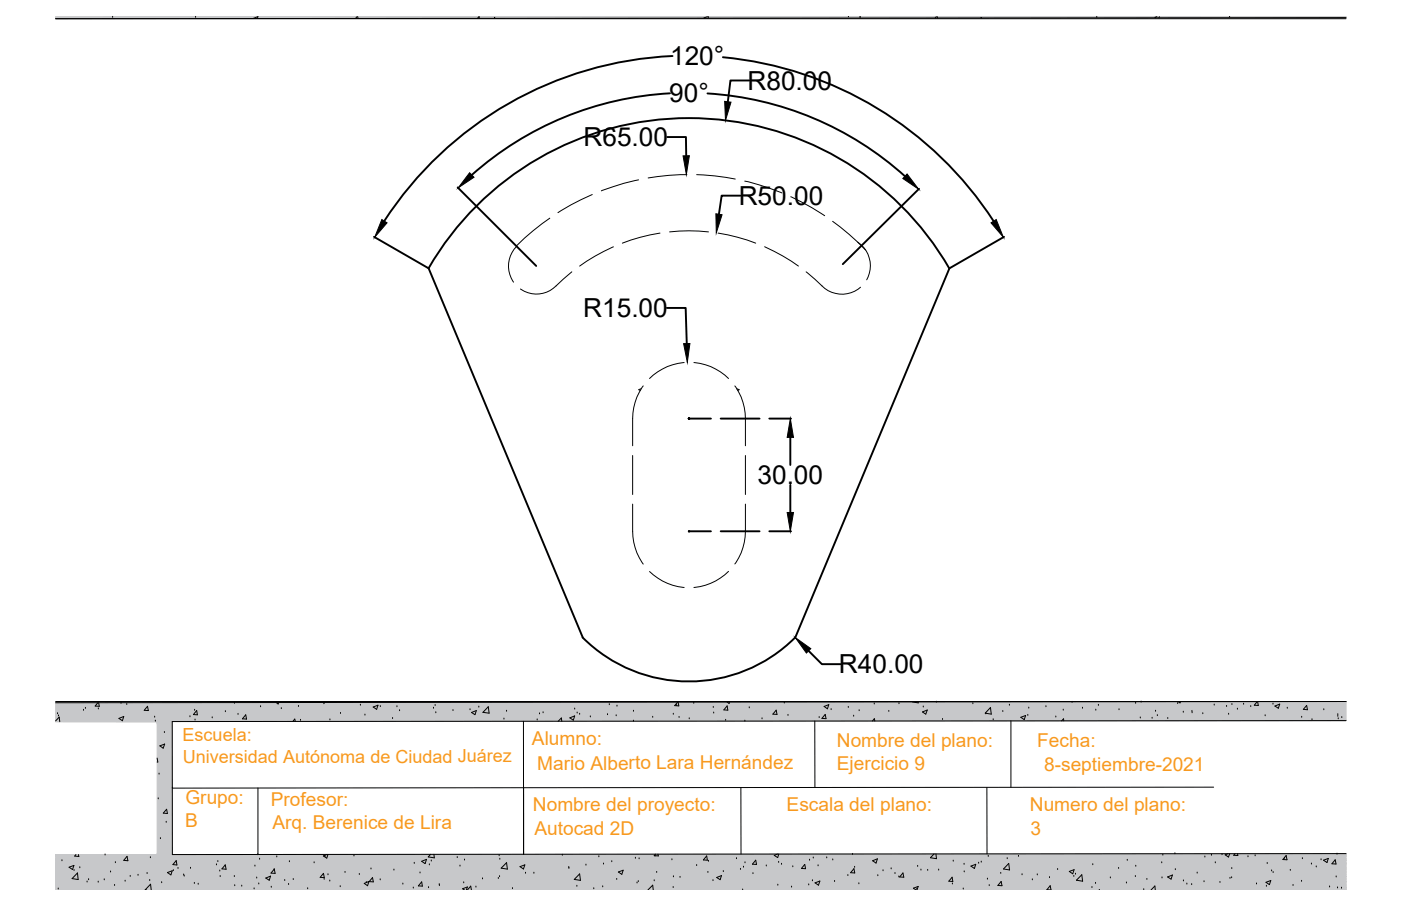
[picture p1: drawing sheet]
<svg xmlns="http://www.w3.org/2000/svg" width="432mm" height="279mm" viewBox="0 0 432 279" stroke-linecap="round" stroke-linejoin="round" font-family="sans-serif">
<!-- layer: Layer2 -->
<g fill="none" stroke="#000" stroke-width=".31">
<path d="M196.8 55.5a63.7 63.7 0 0 0-11.5 3.4M211.7 53.9a68.9 68.9 0 0 0-11.9 1M214.7 53.9a71.7 71.7 0 0 1 11.9 1.3M229.5 55.9a69.9 69.9 0 0 1 11.5 3.6M159.3 76a8.6 8.6 0 0 0-1 11M169.5 67.3a71.7 71.7 0 0 0-10.4 8.6M182.5 60l-.2 .1a67.2 67.2 0 0 0-10.3 5.5M189.1 76.1l-.3 .1a58.4 58.4 0 0 0-10.2 5.9M203.4 71.9h-.1a55.5 55.5 0 0 0-11.5 3.1M206.4 71.5a53.1 53.1 0 0 1 12 0M221.3 71.9h.1a57.5 57.5 0 0 1 11.5 3.1M235.7 76.1l.2 .1a58.4 58.4 0 0 1 10.2 5.9"/>
<path d="M243.7 60.7l6.5 3.3 4 2.5M256.6 68.3a73.8 73.8 0 0 1 10.2 8.8M264.4 74.7a8.8 8.8 0 0 1 2.7 11.6M176.2 83.8l-2.6 2.3a13.3 13.3 0 0 1-6.2 4.3 8.5 8.5 0 0 1-7-1.3M248.5 83.8l2.6 2.3a12.4 12.4 0 0 0 6.4 4.4 8.6 8.6 0 0 0 7.7-1.9M198.2 119l-.3 .4a17.8 17.8 0 0 0-2.9 9.7v8.4M210.9 111.8a16.8 16.8 0 0 0-10.7 4.9M213.9 111.8a16.8 16.8 0 0 1 10.6 4.9M226.5 119l.3 .4a17.8 17.8 0 0 1 2.9 9.7v8.4M195 155.5v8.3a17.6 17.6 0 0 0 3.2 10.2M195 140.5v12M229.7 155.5v8.3a17.3 17.3 0 0 1-3.2 10.1"/>
<path d="M229.7 140.5v12M200.2 176.2a17.4 17.4 0 0 0 10.7 5M224.5 176.2a17.2 17.2 0 0 1-10.6 5"/>
</g>
<!-- layer: Layer1 -->
<path d="M207.3 17.3a111.9 111.9 0 0 0-88.9 50.9M222.8 17.7a111.9 111.9 0 0 1 83.4 50.5M206.5 28.8a100.1 100.1 0 0 0-61.1 25.2M218 28.8a100.1 100.1 0 0 1 60.9 25.6M141.1 57.8l24.2 24.2M283.3 58.2l-23.5 23.3M115.3 73l16.8 9.7a92.6 92.6 0 0 1 160.5 0M309.5 73l-16.9 9.8-47.5 113.8M132.1 82.8l47.5 113.8M179.6 196.6a46.3 46.3 0 0 0 65.5 0" fill="none" stroke="#000" stroke-width=".59"/>
<!-- layer: 0 -->
<g fill="none" stroke="#000" stroke-width=".31">
<path d="M34.7 5.3h.1M60.3 5.3h.1M78 5.7l1.5-.6-.2 .6M78 5.7h.1M110.1 5.1l-.5 .6M110.2 5.1l.2 .6M147.1 5.7l.6-.6v.6M218.1 5.1l-1 .5M218.4 5.1l-.2 .5M261.5 5.2h.1M265.1 5.2h.1M265.1 5.5h.1"/>
<path d="M288.6 5.1l-.4 .5M288.9 5.1l.1 .5M302.3 5.5h.2M338 5.3h.1M356.6 5.1l-.6 .2 .2 .2M357.3 5.1l-.1 .4M379 5.3h.1M414.9 5.4l-397.8 .4h397.8M159.1 75.9l.2 .1M197.6 119.9l-.7 .2M227.1 119.9l.7 .2M196.9 120.2l.4 .2"/>
<path d="M212.3 129.1h.1M227.8 120.2l-.4 .2M17.1 216.3h397.8l-397.8 .4M25.7 219h.1M26.3 218.5h.1M30.2 216.7l-.9 1 1.3 .1-.2-1.1M30.3 218.6h.1M37.3 216.9h.1M39.1 217.3h.1M45.5 217.8l.2 1.3-1.2-.1zM60 219h.1M60.6 219.1l.2 1.3h-1.2z"/>
<path d="M69.5 219.5h.1M72.3 216.9h.1M80.3 217.9h.1M85.1 216.6l.6 .5 .2-.5M86.7 218.5h.1M92 217.9h.1M99.8 217h.1M99.9 216.8h.1M111.1 217.5h.1M115 218l1.5-.5-.4 1.3zM117.2 217.9h.1M122.3 217.9h.1"/>
<path d="M123.1 219.2h.1M133.6 218.4h.1M134.1 217.6h.1M134.3 219.8h.1M139.6 219.1h.1M144.9 218.9h.1M145.3 219.7l1.5-.6-.4 1.3zM147.6 218.1h.1M150.5 217.9l.2 2-1.9-.2zM156.1 219.3h.1M167.4 219.8h.1M177.1 218.7h.1"/>
<path d="M177.9 219.9h.1M187.8 217.3h.1M190.2 217.8h.1M195.2 219.3h.1M208.5 217.6h.1M208.8 216.5l-.9 1.1 1.3 .1-.2-1.2M213.8 216.9h.1M219.8 218.2h.1M220 219.9h.1M224.1 217.7l.2 1.3-1.2-.1zM224.1 216.5l.6 .4 .1-.4M230.9 218.3h.1"/>
<path d="M239.2 219l.3 1.3-1.3-.1zM241.7 216.8h.1M254 217.9l1.4-.6-.4 1.3zM256.2 218.8h.1M261.5 218.2h.1M264.8 219.2h.1M269.5 217.1h.1M273.9 219.4h.1M277.1 217h.1M281.2 216.5l1.8 .3v-.3M284.3 219.6l1.5-.6-.5 1.2zM284.6 218h.1"/>
<path d="M288.6 216.5h.1M299.8 217h.1M305.3 218.2l.2 2-1.8-.3zM309.1 219.4h.1M311.1 217.5h.1M317.1 218.4h.1M322.4 217.9h.1M327.7 219h.1M330.4 216.6h.1M333.6 218.4h.1M337.7 219h.1M338.5 217.5h.1"/>
<path d="M344.9 218.9h.1M350 216.9h.1M351.7 216.5h.1M356.2 219.3h.1M363 217h.1M363.2 216.4l.5 .4 .1-.4M364.7 219.6h.1M367.4 219.4h.1M367.4 219.8h.1M374.2 217.4h.1M378 217.9h.1M379.7 217.3h.1"/>
<path d="M381.4 218.7h.1M383.3 217.2h.1M385.5 217.9h.1M387.5 216.4l-.9 1.1 1.2 .1-.2-1.2M392.3 217.1h.1M392.9 217.7l1.5-.6-.4 1.3zM396.7 218.4h.1M402.7 217.6l.3 1.3-1.3-.1zM408 218.9h.1M17.1 222.3l1.1-1.1 .2 1.4M17.7 220.1h.1M18 220.8h.1"/>
<path d="M36.7 221.5l1.4-.5-.4 1.3zM47.7 221.2h.1M47.9 222.4h.1M48.4 233.8l.2 1.2h-.2M49 238.7h.1M49.3 230l1.5-.5-.5 1.2zM50.7 225.9h.1M58.5 221h.1M60.1 222.1h.1M65.4 221.4h.1M73.4 220.3h.1M75.7 220.4l.3 1.4-1.3-.1z"/>
<path d="M90.3 222.5l.5-.7 .2 .7M92.6 222.1h.1M101.7 222h.1M104.9 220h.1M112.5 220.5h.1M121 221.6h.1M155.3 221.8h.1M161.3 222.4l.1 41.1v-20.6l-108.3 .1M165.6 222h.1M166.3 220.1h.1M172 222.4l1-1 .1 1M175.6 221.4l1.5-.6-.4 1.3z"/>
<path d="M178.6 220.3h.1M181.9 221.1h.1M187.2 220.4h.1M189.9 220.7h.1M195.2 222.4h.1M201.2 221.2h.1M207.5 220.3h.1M209.3 221.2h.1M212.4 221.7h.1M223.6 222.1h.1M229.6 222.4h.1M234.9 221.7h.1"/>
<path d="M242.9 220.6h.1M251.1 222.3l.1 20.6M252.5 221.3h.1M254.3 220.3l.3 1.3-1.3-.1zM263.1 220.9h.1M268.9 222.3l.6-.7 .1 .7M290.5 221.9h.1M303.8 220.1h.1M306.1 222h.1M311.6 222.3v20.5M314.6 221.2l1.5-.5-.4 1.2zM316.8 220.6h.1"/>
<path d="M325.4 221.1h.1M327.2 222.3l.6-.6 .1 .6M351.5 221.4h.1M355.1 221.5h.1M356.7 220.7h.1M359.9 221.6h.1M370.7 220.1h.1M378.7 220.3h.1M389.9 220.7h.1M401.2 221.2h.1M404.4 222h.1M412.3 220.9h.1"/>
<path d="M412.3 220.4h.1M412.5 221.7h.1M413.6 221.3h.1M414.9 222.2l-361.8 .3v41l361.8-.3M48.8 246.4h.1M49.4 258.6h.1M51.2 253.6h.1M51.4 249.6l.2 1.3-1.3-.1zM53.1 243h.1M79.5 243v20.5M228.3 242.9l.1 20.5M304.2 242.8v20.5"/>
<path d="M374.1 242.8l-212.7 .1M17.9 274.2h.1M19.1 265.4h.1M21.3 267.4l1.5-.5-.4 1.3zM22.8 268.4h.1M23.4 263.5l-.4 .5 1.3 .1-.1-.6M23.9 269.2l.2 2-1.9-.3zM24.6 267.6h.1M26.8 272h.1M27.3 271.3h.1M30.3 272h.1M32.1 271.3h.1"/>
<path d="M32.4 263.7h.1M34.1 268.9h.1M35.3 273.1h.1M35.6 266h.1M38.6 271.8h.1M39.2 264.1l.2 1.3-1.3-.1zM40.1 270.3h.1M42.5 269.9h.1M45.2 274.5l-.5-.1 1.7-1.7 .2 1.8M45.3 269.4h.1M46.1 271.5h.1M46.4 264.5h.1"/>
<path d="M49.8 272.2h.1M51.6 269.1l1.5-.6-.4 1.3zM53.4 268.5h.1M54.3 265.4l.2 1.4-1.2-.2zM54.9 267.8h.1M56.6 269.8h.1M56.8 270.2h.1M58.7 267.8h.1M59.9 272.4h.1M61.1 272.7h.1M66.7 266.7h.1M67.1 265.7h.1"/>
<path d="M67.7 268.6h.1M67.9 270.3h.1M69.4 266.7l.3 1.4-1.3-.2zM72.2 270.3h.1M72.3 273.1h.1M74.5 273.3h.1M78.3 274.1h.1M78.6 267.1h.1M79.1 270.8h.1M79.5 263.6h.1M79.8 272.6h.1M80 265h.1"/>
<path d="M81.9 270.8l1.5-.6-.4 1.3zM83.6 273.6h.1M84.5 268.2h.1M84.5 268l.3 1.3h-1.3zM85.3 264.3h.1M87.8 271.5h.1M88.9 272.8h.1M89.2 265.7h.1M90.4 271.2h.1M94.8 274.1h.1M96.8 266.1h.1M99.7 269.3l.2 1.4-1.2-.1z"/>
<path d="M99.9 271.2h.1M100.2 264.2h.1M100.8 263.5l-1.1 .5 1 .6 .4-1.1M101.1 269.8h.1M101.6 271.7h.1M104.9 273.4h.1M106.3 269h.1M109.1 264h.1M110.7 269.7h.1M112.3 272.4l1.4-.6-.4 1.3zM112.9 272.2h.1M114.3 268h.1"/>
<path d="M114.8 270.7l.3 1.3-1.3-.1zM117.2 271.3h.1M121.4 268.3h.1M124.2 272.6h.1M127.4 273.9h.1M127.7 266.2h.1M129.5 269.2h.1M130 272l.2 1.3-1.3-.1zM130 265.6l1.4-.6-.4 1.3zM132.1 273.7h.1M132.3 266.7h.1M132.7 263.5l-.7 .8 1.9 .3-.2-1.1"/>
<path d="M132.9 265.5h.1M135.4 272.8h.1M135.4 273.1h.1M140.9 264.5h.1M141.8 267.1h.1M142.9 272.3h.1M143.2 265.2h.1M143.2 274.5l-.6-.4 1.5-.6-.4 1M144.1 274.5l1-1.2 .2 1.2M146.7 273.6h.1M148.7 271h.1M153.6 270.9h.1"/>
<path d="M153.8 263.9h.1M154 270.4h.1M154.1 265h.1M156.1 266l.3 2-1.9-.3zM157.9 274h.1M160.3 267.3l1.5-.6-.5 1.3zM162 269.3h.1M164.5 269.3h.1M173.3 263.8h.1M175.3 267.5h.1M175.3 267.8h.1M177.8 273.3h.1"/>
<path d="M178.6 269.5l.3 2-1.9-.3zM180.6 266.8h.1M183 274.1h.1M184.6 264.2h.1M185.8 273.5h.1M186 266.5h.1M188.6 265.7h.1M190.1 271.2h.1M190.6 268.9l1.5-.5-.5 1.2zM195.8 264.7h.1M196.3 272.3h.1M196.7 271.9h.1"/>
<path d="M197 264.9h.1M199.7 274.5l1.5-1.5 .1 1.5M201.6 271.6h.1M201.9 264h.1M202 263.4l-.4 .5 1.3 .1-.1-.6M202.4 269h.1M207.1 265.1h.1M207.5 273.7h.1M207.6 270.4h.1M209.6 270.6h.1M214.7 266.9h.1M217.8 264l.2 1.3-1.2-.1z"/>
<path d="M218.2 269h.1M218.4 265.6h.1M219.8 271.6h.1M220.9 270.6l1.5-.6-.4 1.3zM222.9 268.8h.1M227 264.8h.1M228.2 268.1h.1M228.9 274.5h.1M229.2 267.4h.1M229.6 266.1h.1M232.1 269.4h.1M232.9 265.3l.3 1.3-1.3-.1z"/>
<path d="M236.2 267.1h.1M239.6 263.4l-1 .4 1.1 .7 .3-1.1M239.7 273h.1M240 266h.1M240.9 266.5h.1M244 273.6h.1M244.3 267.3h.1M248 266.6l.3 1.3-1.3-.1zM249.3 272.9h.1M249.5 265.3h.1M250.4 271.6h.1M250.7 264.6h.1"/>
<path d="M251.2 272.3l1.5-.6-.4 1.3zM252.1 267h.1M254.8 264.6h.1M256.7 265.2h.1M257.2 271.8h.1M261.3 270h.1M262.8 263.5h.1M263.2 267.9l.2 1.3-1.2-.1zM263.4 267.5h.1M264.7 272.6h.1M268.9 265.4l1.5-.5-.4 1.3zM270.6 270.1h.1"/>
<path d="M272.2 268.5h.1M274.7 267.9h.1M275.8 269.4h.1M277 270.4h.1M278.3 269.2l.3 1.3-1.3-.1zM282.4 274.5l-.9-.6 1.5-.5-.4 1.1M282.6 274.2h.1M282.8 267.2h.1M283.8 268.3h.1M285.9 268.4h.1M287.9 263.3l-1.1 1.2 1.8 .3-.1-1.5M289.3 268.3h.1"/>
<path d="M293.5 270.5l.2 1.3h-1.3zM293.5 272.6h.1M293.8 265.6h.1M296.9 274.2h.1M297.1 266.5h.1M297.2 268.9h.1M299.3 267.1l1.4-.6-.4 1.3zM301.6 266.2h.1M302.4 265.9h.1M304.3 271.1h.1M304.6 264.1h.1M304.9 273.1h.1"/>
<path d="M308.4 269.3h.1M308.6 271.8l.2 1.3h-1.2zM310.4 264.8h.1M310.9 266.3l.3 2-1.9-.3zM313.9 264.1h.1M315 269.8h.1M318.2 271.3h.1M319.7 269.8h.1M323.5 270.7h.1M323.7 273.1l.2 1.4-1.2-.1zM326 268.2h.1M329.6 268.7l1.4-.5-.4 1.3z"/>
<path d="M331 270.3h.1M331.5 269.6h.1M333.4 269.8l.3 2-1.9-.3zM336.6 273.7h.1M336.8 266.7h.1M337.7 272.4h.1M338.8 274.5h.1M342.2 270.7h.1M344.8 267.8h.1M347.2 272.3h.1M347.4 265.3h.1M349.9 270.3h.1"/>
<path d="M350.1 267.1h.1M352.5 274.4h.1M353.5 271.2h.1M354.8 274.5l1.1-1.3 .2 1.3M358.1 266.1h.1M358.1 270.7h.1M358.4 263.7h.1M359.9 270.4l1.5-.6-.5 1.3zM362.1 263.3h.1M362.2 268.2h.1M364.7 271.7h.1M365.8 272.6h.1"/>
<path d="M367.3 272.8h.1M369 269.3h.1M371.1 271.9h.1M371.3 264.3h.1M373.4 263.8h.1M374.6 266.1h.1M376 272.1h.1M376.6 263.6h.1M378.5 263.2l-.9 .4 1 .7 .4-1.1M379.1 270.9h.1M379.6 270.7h.1M379.6 267.9h.1"/>
<path d="M380.7 263.2l-.5 .6h1.3l-.1-.6M384.6 264.2h.1M386.8 263.9h.1M387.3 272.6h.1M390.2 272.1l1.5-.6-.5 1.3zM390.3 273.3h.1M390.6 266.3h.1M391.9 268.6h.1M392.4 269.1h.1M395.9 264.7h.1M396.4 263.8l.3 1.3h-1.3zM397.7 268.4h.1"/>
<path d="M398.5 273.1h.1M401.2 271.8h.1M401.4 264.8h.1M404.2 266.5h.1M405.7 267.3h.1M407.2 265.1h.1M407.9 265.3l1.5-.6-.4 1.3zM409.8 273.5h.1M411.5 265.1l.3 1.4-1.3-.1zM411.8 270.4h.1M412.1 263.4h.1M412.2 273.8h.1"/>
<path d="M413.5 273.9h.1"/>
</g>
<!-- layer: Layer3 -->
<g fill="none" stroke="#000" stroke-width=".59">
<path d="M230.9 24.8h-5.8l-.8 6.6M205.7 42.3h5.7l.1 5.7M228.2 60.3h-5.8l-.8 5.8M205.5 95h5.8l.4 11M212.3 129.1h6.8M212.3 129v.2M222.1 129.1h12M237.1 129.1h6.7M243.6 134.9v8.5M243.6 149.5v8.5M212.3 163.8h6.8M212.3 163.8v.2"/>
<path d="M222.1 163.8h12M237.1 163.8h6.7M249.2 200.7l4.1 4.1h5.8"/>
</g>
<path d="M223.4 31.3l1.9 .2-1.7 5.6zM210.5 48.1l2-.1-1 5.8zM220.6 65.9l1.9 .3-1.7 5.6zM210.7 106l1.9-.1-.8 5.8zM243.6 129.1l1 5.8h-2zM242.6 158h2l-1 5.8zM245.1 196.6l4.8 3.4-1.4 1.4z" fill="#000" stroke="#000" stroke-width=".31"/>
<!-- layer: Layer1 -->
<path d="M144.7 53.3l1.4 1.4-4.9 3.2zM279.6 53.7l3.5 4.6-4.8-3.3zM117.7 67.7l1.6 1-3.8 4.5zM305.4 68.7l1.6-1 2.2 5.5z" fill="#000" stroke="#000" stroke-width=".31"/>
<!-- layer: 0 -->
<g fill="#c7c8ca" stroke="#c7c8ca" stroke-width=".31">
<path d="M17.1 5.4l287.7 .1z"/>
<path d="M17.1 5.5h287.7l-287.7 .3z"/>
<path d="M17.1 216.7l397.8-.4v.4z"/>
<path d="M17.1 222.3l36 .2h-36z"/>
<path d="M17.1 222.5l36 .1z"/>
<path d="M53.1 263.5l361.8-.3v.3z"/>
<path d="M17.1 263.5l397.8 .1z"/>
<path d="M17.1 263.6l397.8 .4h-397.8z"/>
<path d="M17.1 264.9l397.8 .5h-397.8z"/>
<path d="M17.1 266.2l397.8 .5h-397.8z"/>
<path d="M17.1 266.7l397.8 .7h-397.8z"/>
<path d="M17.1 268l397.8 .7h-397.8z"/>
<path d="M17.1 268.7l397.8 .5h-397.8z"/>
<path d="M17.1 269.2l397.8 .6h-397.8z"/>
<path d="M17.1 270.3l397.8 .6h-397.8z"/>
<path d="M17.1 270.9l397.8 .4h-397.8z"/>
<path d="M17.1 271.9l397.8 .4h-397.8z"/>
<path d="M17.1 272.3l397.8 .4h-397.8z"/>
<path d="M17.1 272.7l397.8 .4h-397.8z"/>
<path d="M17.1 273.1l397.8 .4h-397.8z"/>
<path d="M17.1 273.7l397.8 .4h-397.8z"/>
<path d="M17.1 274.1l397.8 .1z"/>
<path d="M17.1 274.2l239.5 .3h-239.5z"/>
<path d="M115.8 5.1h299.1v.3zM17.1 5.4h397.8l-299.1-.3zM17.1 5.1h98.7l-98.7 .3z"/>
<path d="M17.1 5.4h397.8zM17.1 5.4h397.8z"/>
<path d="M17.1 222.2h397.8v-.1zM17.1 216.8l397.8 5.3-397.8 .1z"/>
<path d="M17.1 216.8l397.8 5.3v-5.4zM17.1 216.7h397.8z"/>
<path d="M17.1 222.3l36 .2 361.8-.3zM17.1 222.2h397.8z"/>
<path d="M17.1 222.5l36 .1zM17.1 222.5h36z"/>
<path d="M48.4 222.6l4.7 40.6v-40.6zM48.4 222.6l4.7 40.6h-4.7z"/>
<path d="M48.4 263.2l4.7 .3v-.3zM48.4 263.2l4.7 .3h-4.7z"/>
<path d="M48.4 263.5h366.5zM48.4 263.5h366.5z"/>
<path d="M17.1 263.5l397.8 .1zM17.1 263.5h397.8z"/>
<path d="M17.1 263.6l397.8 .4v-.4zM17.1 263.6h397.8z"/>
<path d="M17.1 264.9h397.8zM17.1 264l397.8 .9h-397.8z"/>
<path d="M17.1 264l397.8 .9v-.9zM17.1 264h397.8z"/>
<path d="M17.1 264.9l397.8 .5v-.5zM17.1 264.9h397.8z"/>
<path d="M17.1 266.2h397.8zM17.1 265.4l397.8 .8h-397.8z"/>
<path d="M17.1 265.4l397.8 .8v-.8zM17.1 265.4h397.8z"/>
<path d="M17.1 266.2l397.8 .5v-.5zM17.1 266.2h397.8z"/>
<path d="M17.1 266.7l397.8 .7v-.7zM17.1 266.7h397.8z"/>
<path d="M17.1 268l397.8-.1zM17.1 267.5l397.8 .4-397.8 .1z"/>
<path d="M17.1 267.5l397.8 .4v-.5zM17.1 267.4h397.8z"/>
<path d="M17.1 268l397.8 .7v-.7zM17.1 268h397.8z"/>
<path d="M17.1 268.7l397.8 .5v-.5zM17.1 268.7h397.8z"/>
<path d="M17.1 269.2l397.8 .6v-.6zM17.1 269.2h397.8z"/>
<path d="M17.1 270.3h397.8zM17.1 269.8l397.8 .5h-397.8z"/>
<path d="M17.1 269.8l397.8 .5v-.5zM17.1 269.8h397.8z"/>
<path d="M17.1 270.3l397.8 .6v-.6zM17.1 270.3h397.8z"/>
<path d="M17.1 270.9l397.8 .4v-.4zM17.1 270.9h397.8z"/>
<path d="M17.1 271.9l397.8-.1zM17.1 271.3l397.8 .5-397.8 .1z"/>
<path d="M17.1 271.3l397.8 .5v-.5zM17.1 271.3h397.8z"/>
<path d="M17.1 271.9l397.8 .4v-.4zM17.1 271.9h397.8z"/>
<path d="M17.1 272.3l397.8 .4v-.4zM17.1 272.3h397.8z"/>
<path d="M17.1 272.7l397.8 .4v-.4zM17.1 272.7h397.8z"/>
<path d="M17.1 273.1l397.8 .4v-.4zM17.1 273.1h397.8z"/>
<path d="M17.1 273.7h397.8zM17.1 273.5l397.8 .2h-397.8z"/>
<path d="M17.1 273.5l397.8 .2v-.2zM17.1 273.5h397.8z"/>
<path d="M17.1 273.7l397.8 .4v-.4zM17.1 273.7h397.8z"/>
<path d="M17.1 274.1l397.8 .1zM17.1 274.1h397.8z"/>
<path d="M256.6 274.5h158.3v-.3zM17.1 274.2h397.8l-158.3 .3zM17.1 274.2l239.5 .3z"/>
</g>
<g fill="#000" stroke="#000" stroke-width=".31">
<path d="M338.8 274.5h.1z"/>
<circle cx="152.4" cy="5.4" r=".07"/>
</g>
<g font-size="8.1">
<text x="206.5" y="20.1">120°</text>
<text x="230.4" y="27.7">R80.00</text>
<text x="206.2" y="31.5">90°</text>
<text x="179.8" y="45.1">R65.00</text>
<text x="227.7" y="63.2">R50.00</text>
<text x="179.7" y="97.8">R15.00</text>
<text x="233.5" y="149.3">30.00</text>
<text x="258.6" y="207.7">R40.00</text>
</g>
<g font-size="5.9" fill="#f8991e">
<text x="164" y="229.7">Alumno:</text>
<text x="257.9" y="230.3">Nombre del plano:</text>
<text x="319.7" y="230.5">Fecha:</text>
<text x="165.6" y="237.3">Mario Alberto Lara Hernández</text>
<text x="257.9" y="237.5">Ejercicio 9</text>
<text x="321.8" y="237.8">8-septiembre-2021</text>
<text x="57.1" y="247.9">Grupo:</text>
<text x="83.5" y="248.7">Profesor:</text>
<text x="164.3" y="250.2">Nombre del proyecto:</text>
<text x="242.4" y="250.2">Escala del plano:</text>
<text x="317.4" y="250.1">Numero del plano:</text>
<text x="57" y="254.9">B</text>
<text x="83.9" y="255.7">Arq. Berenice de Lira</text>
<text x="164.7" y="257.4">Autocad 2D</text>
<text x="317.6" y="257.4">3</text>
</g>
<g font-size="5.6" fill="#f8991e">
<text x="56.3" y="228.5">Escuela:</text>
<text x="56.3" y="235.2">Universidad Autónoma de Ciudad Juárez</text>
</g>
</svg>
